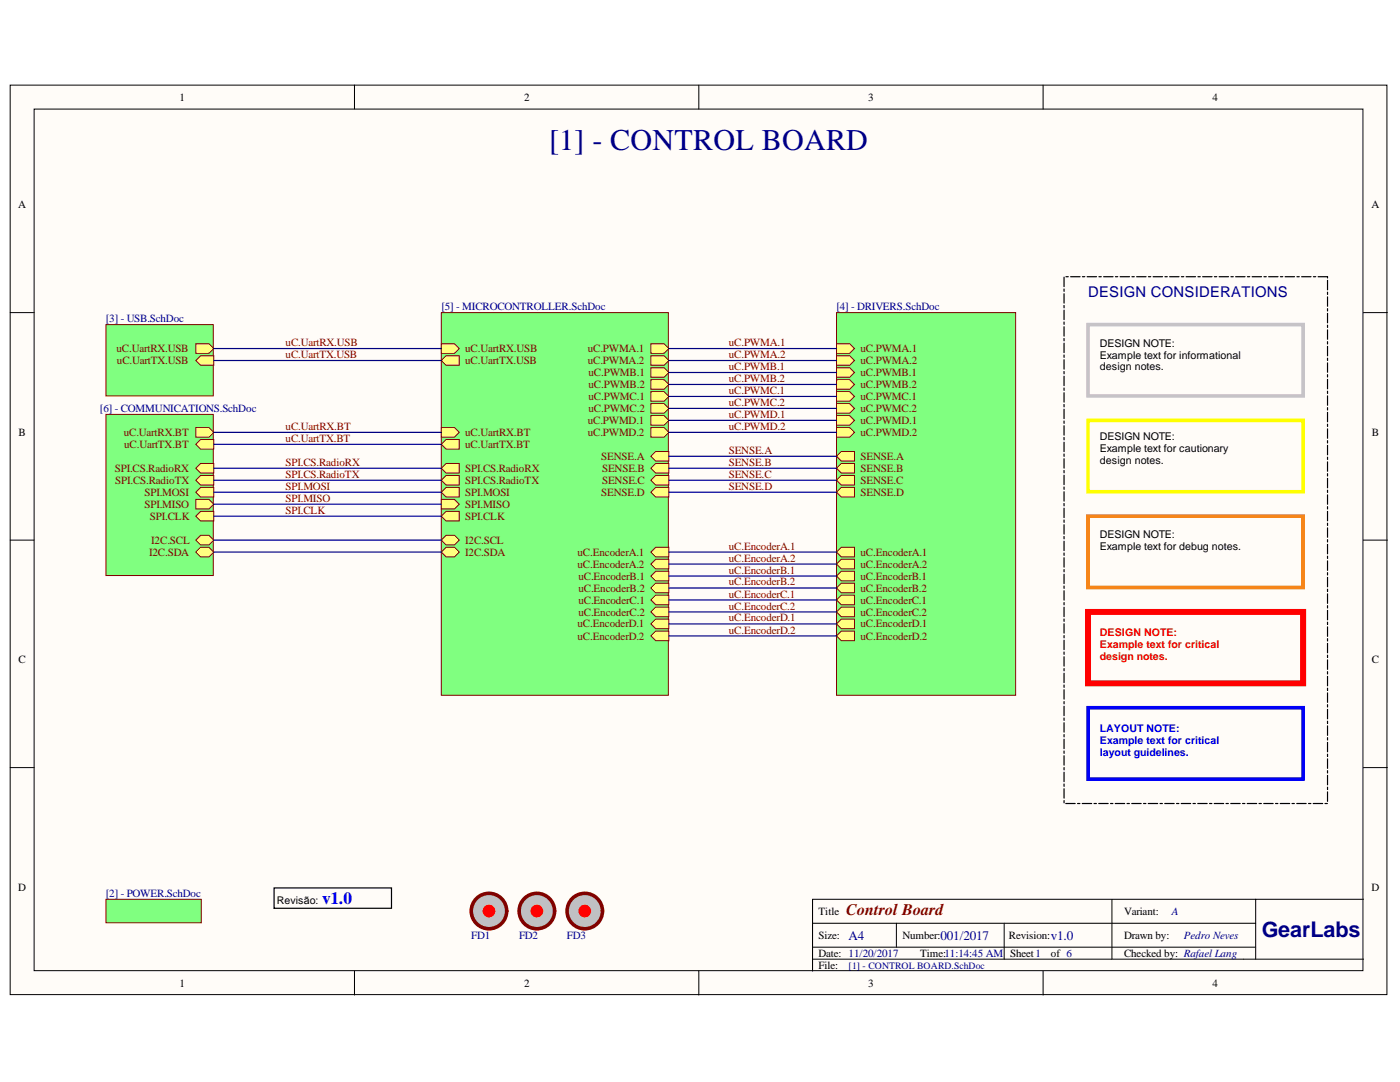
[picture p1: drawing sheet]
<svg xmlns="http://www.w3.org/2000/svg" width="279mm" height="216mm" viewBox="0 0 279 216" stroke-linecap="round" stroke-linejoin="round" font-family="sans-serif">
<g fill="#fffcf8" stroke="#000" stroke-width=".2">
<path d="M2 17h274.8v181.5h-274.8z"/>
<path d="M6.8 21.8h265.2v171.9h-265.2z"/>
</g>
<g fill="none" stroke="#000" stroke-width=".2">
<path d="M70.7 17v4.8M139.5 17v4.8M208.2 17v4.8M2 62.4h4.8M272.1 62.4h4.8M2 107.8h4.8M272.1 107.8h4.8M2 153.2h4.8M272.1 153.2h4.8M221.9 179.4v12M250.6 179.4h-88.4v14.4M272.1 179.4h-21.5v12"/>
<path d="M70.7 193.8v4.8M139.5 193.8v4.8M162.2 184.2h88.4M162.2 191.4h109.9M162.2 189h88.4M178.9 184.2v4.8M200.4 184.2v7.2M208.2 193.8v4.8"/>
</g>
<path d="M88.1 62.4h45.3v76.3h-45.3z" fill="#80ff80" stroke="#800000" stroke-width=".2"/>
<path d="M88.1 93.4l.9-.9h2.7v1.9h-2.7z" fill-rule="evenodd" fill="#ffff80"/>
<path d="M88.1 93.4l.9-.9h2.7v1.9h-2.7z" fill="none" stroke="#800000" stroke-width=".2"/>
<path d="M88.1 95.8l.9-.9h2.7v1.9h-2.7z" fill-rule="evenodd" fill="#ffff80"/>
<path d="M88.1 95.8l.9-.9h2.7v1.9h-2.7z" fill="none" stroke="#800000" stroke-width=".2"/>
<path d="M88.1 99.7h2.6l1 .9-1 1h-2.6z" fill-rule="evenodd" fill="#ffff80"/>
<path d="M88.1 99.7h2.6l1 .9-1 1h-2.6z" fill="none" stroke="#800000" stroke-width=".2"/>
<path d="M129.9 126.9l1-1h2.6v1.9h-2.6z" fill-rule="evenodd" fill="#ffff80"/>
<path d="M129.9 126.9l1-1h2.6v1.9h-2.6z" fill="none" stroke="#800000" stroke-width=".2"/>
<path d="M88.1 103l.9-1h2.7v2h-2.7z" fill-rule="evenodd" fill="#ffff80"/>
<path d="M88.1 103l.9-1h2.7v2h-2.7z" fill="none" stroke="#800000" stroke-width=".2"/>
<path d="M88.1 85.3h2.6l1 1-1 .9h-2.6z" fill-rule="evenodd" fill="#ffff80"/>
<path d="M88.1 85.3h2.6l1 1-1 .9h-2.6z" fill="none" stroke="#800000" stroke-width=".2"/>
<path d="M129.9 78.1h2.6l1 1-1 1h-2.6z" fill-rule="evenodd" fill="#ffff80"/>
<path d="M129.9 78.1h2.6l1 1-1 1h-2.6z" fill="none" stroke="#800000" stroke-width=".2"/>
<path d="M129.9 110.2l1-1h2.6v1.9h-2.6z" fill-rule="evenodd" fill="#ffff80"/>
<path d="M129.9 110.2l1-1h2.6v1.9h-2.6z" fill="none" stroke="#800000" stroke-width=".2"/>
<path d="M129.9 122.1l1-.9h2.6v1.9h-2.6z" fill-rule="evenodd" fill="#ffff80"/>
<path d="M129.9 122.1l1-.9h2.6v1.9h-2.6z" fill="none" stroke="#800000" stroke-width=".2"/>
<path d="M129.9 124.5l1-1h2.6v2h-2.6z" fill-rule="evenodd" fill="#ffff80"/>
<path d="M129.9 124.5l1-1h2.6v2h-2.6z" fill="none" stroke="#800000" stroke-width=".2"/>
<path d="M88.1 88.7l.9-1h2.7v1.9h-2.7z" fill-rule="evenodd" fill="#ffff80"/>
<path d="M88.1 88.7l.9-1h2.7v1.9h-2.7z" fill="none" stroke="#800000" stroke-width=".2"/>
<path d="M88.1 98.2l.9-.9h2.7v1.9h-2.7z" fill-rule="evenodd" fill="#ffff80"/>
<path d="M88.1 98.2l.9-.9h2.7v1.9h-2.7z" fill="none" stroke="#800000" stroke-width=".2"/>
<path d="M88.1 71.9l.9-.9h2.7v1.9h-2.7z" fill-rule="evenodd" fill="#ffff80"/>
<path d="M88.1 71.9l.9-.9h2.7v1.9h-2.7z" fill="none" stroke="#800000" stroke-width=".2"/>
<path d="M129.9 71h2.6l1 .9-1 1h-2.6z" fill-rule="evenodd" fill="#ffff80"/>
<path d="M129.9 71h2.6l1 .9-1 1h-2.6z" fill="none" stroke="#800000" stroke-width=".2"/>
<path d="M129.9 119.7l1-.9h2.6v1.9h-2.6z" fill-rule="evenodd" fill="#ffff80"/>
<path d="M129.9 119.7l1-.9h2.6v1.9h-2.6z" fill="none" stroke="#800000" stroke-width=".2"/>
<path d="M129.9 80.5h2.6l1 1-1 .9h-2.6z" fill-rule="evenodd" fill="#ffff80"/>
<path d="M129.9 80.5h2.6l1 1-1 .9h-2.6z" fill="none" stroke="#800000" stroke-width=".2"/>
<path d="M129.9 73.4h2.6l1 .9-1 1h-2.6z" fill-rule="evenodd" fill="#ffff80"/>
<path d="M129.9 73.4h2.6l1 .9-1 1h-2.6z" fill="none" stroke="#800000" stroke-width=".2"/>
<path d="M88.1 68.6h2.6l1 .9-1 1h-2.6z" fill-rule="evenodd" fill="#ffff80"/>
<path d="M88.1 68.6h2.6l1 .9-1 1h-2.6z" fill="none" stroke="#800000" stroke-width=".2"/>
<path d="M129.9 75.8h2.6l1 .9-1 1h-2.6z" fill-rule="evenodd" fill="#ffff80"/>
<path d="M129.9 75.8h2.6l1 .9-1 1h-2.6z" fill="none" stroke="#800000" stroke-width=".2"/>
<path d="M129.9 114.9l1-.9h2.6v1.9h-2.6z" fill-rule="evenodd" fill="#ffff80"/>
<path d="M129.9 114.9l1-.9h2.6v1.9h-2.6z" fill="none" stroke="#800000" stroke-width=".2"/>
<path d="M129.9 117.3l1-.9h2.6v1.9h-2.6z" fill-rule="evenodd" fill="#ffff80"/>
<path d="M129.9 117.3l1-.9h2.6v1.9h-2.6z" fill="none" stroke="#800000" stroke-width=".2"/>
<path d="M129.9 68.6h2.6l1 .9-1 1h-2.6z" fill-rule="evenodd" fill="#ffff80"/>
<path d="M129.9 68.6h2.6l1 .9-1 1h-2.6z" fill="none" stroke="#800000" stroke-width=".2"/>
<path d="M129.9 85.3h2.6l1 1-1 .9h-2.6z" fill-rule="evenodd" fill="#ffff80"/>
<path d="M129.9 85.3h2.6l1 1-1 .9h-2.6z" fill="none" stroke="#800000" stroke-width=".2"/>
<path d="M129.9 112.6l1-1h2.6v1.9h-2.6z" fill-rule="evenodd" fill="#ffff80"/>
<path d="M129.9 112.6l1-1h2.6v1.9h-2.6z" fill="none" stroke="#800000" stroke-width=".2"/>
<path d="M129.9 82.9h2.6l1 1-1 .9h-2.6z" fill-rule="evenodd" fill="#ffff80"/>
<path d="M129.9 82.9h2.6l1 1-1 .9h-2.6z" fill="none" stroke="#800000" stroke-width=".2"/>
<path d="M129.9 95.8l1-.9h2.6v1.9h-2.6z" fill-rule="evenodd" fill="#ffff80"/>
<path d="M129.9 95.8l1-.9h2.6v1.9h-2.6z" fill="none" stroke="#800000" stroke-width=".2"/>
<path d="M129.9 91l1-.9h2.6v1.9h-2.6z" fill-rule="evenodd" fill="#ffff80"/>
<path d="M129.9 91l1-.9h2.6v1.9h-2.6z" fill="none" stroke="#800000" stroke-width=".2"/>
<path d="M129.9 93.4l1-.9h2.6v1.9h-2.6z" fill-rule="evenodd" fill="#ffff80"/>
<path d="M129.9 93.4l1-.9h2.6v1.9h-2.6z" fill="none" stroke="#800000" stroke-width=".2"/>
<path d="M129.9 98.2l1-.9h2.6v1.9h-2.6z" fill-rule="evenodd" fill="#ffff80"/>
<path d="M129.9 98.2l1-.9h2.6v1.9h-2.6z" fill="none" stroke="#800000" stroke-width=".2"/>
<path d="M88.1 107.8l.9-1h1.7l1 1-1 .9h-1.7z" fill-rule="evenodd" fill="#ffff80"/>
<path d="M88.1 107.8l.9-1h1.7l1 1-1 .9h-1.7z" fill="none" stroke="#800000" stroke-width=".2"/>
<path d="M88.1 110.2l.9-1h1.7l1 1-1 .9h-1.7z" fill-rule="evenodd" fill="#ffff80"/>
<path d="M88.1 110.2l.9-1h1.7l1 1-1 .9h-1.7z" fill="none" stroke="#800000" stroke-width=".2"/>
<g fill="#80ff80" stroke="#800000" stroke-width=".2">
<path d="M21.1 179.4h19.1v4.7h-19.1z"/>
<path d="M21.1 64.8h21.5v14.2h-21.5z"/>
</g>
<path d="M39.1 71.9l.9-.9h2.7v1.9h-2.7z" fill-rule="evenodd" fill="#ffff80"/>
<path d="M39.1 71.9l.9-.9h2.7v1.9h-2.7z" fill="none" stroke="#800000" stroke-width=".2"/>
<path d="M39.1 68.6h2.6l1 .9-1 1h-2.6z" fill-rule="evenodd" fill="#ffff80"/>
<path d="M39.1 68.6h2.6l1 .9-1 1h-2.6z" fill="none" stroke="#800000" stroke-width=".2"/>
<path d="M166.9 62.4h35.8v76.3h-35.8z" fill="#80ff80" stroke="#800000" stroke-width=".2"/>
<path d="M166.9 95.8l1-.9h2.6v1.9h-2.6z" fill-rule="evenodd" fill="#ffff80"/>
<path d="M166.9 95.8l1-.9h2.6v1.9h-2.6z" fill="none" stroke="#800000" stroke-width=".2"/>
<path d="M166.9 91l1-.9h2.6v1.9h-2.6z" fill-rule="evenodd" fill="#ffff80"/>
<path d="M166.9 91l1-.9h2.6v1.9h-2.6z" fill="none" stroke="#800000" stroke-width=".2"/>
<path d="M166.9 93.4l1-.9h2.6v1.9h-2.6z" fill-rule="evenodd" fill="#ffff80"/>
<path d="M166.9 93.4l1-.9h2.6v1.9h-2.6z" fill="none" stroke="#800000" stroke-width=".2"/>
<path d="M166.9 98.2l1-.9h2.6v1.9h-2.6z" fill-rule="evenodd" fill="#ffff80"/>
<path d="M166.9 98.2l1-.9h2.6v1.9h-2.6z" fill="none" stroke="#800000" stroke-width=".2"/>
<path d="M166.9 68.6h2.7l.9 .9-.9 1h-2.7z" fill-rule="evenodd" fill="#ffff80"/>
<path d="M166.9 68.6h2.7l.9 .9-.9 1h-2.7z" fill="none" stroke="#800000" stroke-width=".2"/>
<path d="M166.9 122.1l1-.9h2.6v1.9h-2.6z" fill-rule="evenodd" fill="#ffff80"/>
<path d="M166.9 122.1l1-.9h2.6v1.9h-2.6z" fill="none" stroke="#800000" stroke-width=".2"/>
<path d="M166.9 119.7l1-.9h2.6v1.9h-2.6z" fill-rule="evenodd" fill="#ffff80"/>
<path d="M166.9 119.7l1-.9h2.6v1.9h-2.6z" fill="none" stroke="#800000" stroke-width=".2"/>
<path d="M166.9 112.6l1-1h2.6v1.9h-2.6z" fill-rule="evenodd" fill="#ffff80"/>
<path d="M166.9 112.6l1-1h2.6v1.9h-2.6z" fill="none" stroke="#800000" stroke-width=".2"/>
<path d="M166.9 110.2l1-1h2.6v1.9h-2.6z" fill-rule="evenodd" fill="#ffff80"/>
<path d="M166.9 110.2l1-1h2.6v1.9h-2.6z" fill="none" stroke="#800000" stroke-width=".2"/>
<path d="M166.9 114.9l1-.9h2.6v1.9h-2.6z" fill-rule="evenodd" fill="#ffff80"/>
<path d="M166.9 114.9l1-.9h2.6v1.9h-2.6z" fill="none" stroke="#800000" stroke-width=".2"/>
<path d="M166.9 124.5l1-1h2.6v2h-2.6z" fill-rule="evenodd" fill="#ffff80"/>
<path d="M166.9 124.5l1-1h2.6v2h-2.6z" fill="none" stroke="#800000" stroke-width=".2"/>
<path d="M166.9 126.9l1-1h2.6v1.9h-2.6z" fill-rule="evenodd" fill="#ffff80"/>
<path d="M166.9 126.9l1-1h2.6v1.9h-2.6z" fill="none" stroke="#800000" stroke-width=".2"/>
<path d="M166.9 117.3l1-.9h2.6v1.9h-2.6z" fill-rule="evenodd" fill="#ffff80"/>
<path d="M166.9 117.3l1-.9h2.6v1.9h-2.6z" fill="none" stroke="#800000" stroke-width=".2"/>
<path d="M166.9 71h2.7l.9 .9-.9 1h-2.7z" fill-rule="evenodd" fill="#ffff80"/>
<path d="M166.9 71h2.7l.9 .9-.9 1h-2.7z" fill="none" stroke="#800000" stroke-width=".2"/>
<path d="M166.9 73.4h2.7l.9 .9-.9 1h-2.7z" fill-rule="evenodd" fill="#ffff80"/>
<path d="M166.9 73.4h2.7l.9 .9-.9 1h-2.7z" fill="none" stroke="#800000" stroke-width=".2"/>
<path d="M166.9 75.8h2.7l.9 .9-.9 1h-2.7z" fill-rule="evenodd" fill="#ffff80"/>
<path d="M166.9 75.8h2.7l.9 .9-.9 1h-2.7z" fill="none" stroke="#800000" stroke-width=".2"/>
<path d="M166.9 78.1h2.7l.9 1-.9 1h-2.7z" fill-rule="evenodd" fill="#ffff80"/>
<path d="M166.9 78.1h2.7l.9 1-.9 1h-2.7z" fill="none" stroke="#800000" stroke-width=".2"/>
<path d="M166.9 80.5h2.7l.9 1-.9 .9h-2.7z" fill-rule="evenodd" fill="#ffff80"/>
<path d="M166.9 80.5h2.7l.9 1-.9 .9h-2.7z" fill="none" stroke="#800000" stroke-width=".2"/>
<path d="M166.9 82.9h2.7l.9 1-.9 .9h-2.7z" fill-rule="evenodd" fill="#ffff80"/>
<path d="M166.9 82.9h2.7l.9 1-.9 .9h-2.7z" fill="none" stroke="#800000" stroke-width=".2"/>
<path d="M166.9 85.3h2.7l.9 1-.9 .9h-2.7z" fill-rule="evenodd" fill="#ffff80"/>
<path d="M166.9 85.3h2.7l.9 1-.9 .9h-2.7z" fill="none" stroke="#800000" stroke-width=".2"/>
<path d="M21.1 82.7h21.5v32.1h-21.5z" fill="#80ff80" stroke="#800000" stroke-width=".2"/>
<path d="M39.1 85.3h2.6l1 1-1 .9h-2.6z" fill-rule="evenodd" fill="#ffff80"/>
<path d="M39.1 85.3h2.6l1 1-1 .9h-2.6z" fill="none" stroke="#800000" stroke-width=".2"/>
<path d="M39.1 88.7l.9-1h2.7v1.9h-2.7z" fill-rule="evenodd" fill="#ffff80"/>
<path d="M39.1 88.7l.9-1h2.7v1.9h-2.7z" fill="none" stroke="#800000" stroke-width=".2"/>
<path d="M39.1 93.4l.9-.9h2.7v1.9h-2.7z" fill-rule="evenodd" fill="#ffff80"/>
<path d="M39.1 93.4l.9-.9h2.7v1.9h-2.7z" fill="none" stroke="#800000" stroke-width=".2"/>
<path d="M39.1 95.8l.9-.9h2.7v1.9h-2.7z" fill-rule="evenodd" fill="#ffff80"/>
<path d="M39.1 95.8l.9-.9h2.7v1.9h-2.7z" fill="none" stroke="#800000" stroke-width=".2"/>
<path d="M39.1 98.2l.9-.9h2.7v1.9h-2.7z" fill-rule="evenodd" fill="#ffff80"/>
<path d="M39.1 98.2l.9-.9h2.7v1.9h-2.7z" fill="none" stroke="#800000" stroke-width=".2"/>
<path d="M39.1 99.7h2.6l1 .9-1 1h-2.6z" fill-rule="evenodd" fill="#ffff80"/>
<path d="M39.1 99.7h2.6l1 .9-1 1h-2.6z" fill="none" stroke="#800000" stroke-width=".2"/>
<path d="M39.1 103l.9-1h2.7v2h-2.7z" fill-rule="evenodd" fill="#ffff80"/>
<path d="M39.1 103l.9-1h2.7v2h-2.7z" fill="none" stroke="#800000" stroke-width=".2"/>
<path d="M39.1 107.8l.9-1h1.7l1 1-1 .9h-1.7z" fill-rule="evenodd" fill="#ffff80"/>
<path d="M39.1 107.8l.9-1h1.7l1 1-1 .9h-1.7z" fill="none" stroke="#800000" stroke-width=".2"/>
<path d="M39.1 110.2l.9-1h1.7l1 1-1 .9h-1.7z" fill-rule="evenodd" fill="#ffff80"/>
<path d="M39.1 110.2l.9-1h1.7l1 1-1 .9h-1.7z" fill="none" stroke="#800000" stroke-width=".2"/>
<path d="M217.1 64.8h43v14.2h-43z" fill="none" stroke="#c6c3c6" stroke-width=".72"/>
<path d="M217.1 83.9h43v14.2h-43z" fill="none" stroke="#ff0" stroke-width=".72"/>
<path d="M217.1 122.1h43v14.2h-43z" fill="none" stroke="#f00" stroke-width="1.2"/>
<path d="M217.1 141.2h43v14.3h-43z" fill="none" stroke="#00f" stroke-width=".72"/>
<path d="M217.1 103h43v14.2h-43z" fill="none" stroke="#fd8300" stroke-width=".72"/>
<circle cx="97.6" cy="181.8" r="3.5" fill="#c0c0c0" stroke="#800000" stroke-width=".72"/>
<circle cx="97.6" cy="181.8" r="1.15" fill="#f00" stroke="#f00" stroke-width=".24"/>
<circle cx="107.1" cy="181.8" r="3.5" fill="#c0c0c0" stroke="#800000" stroke-width=".72"/>
<circle cx="107.1" cy="181.8" r="1.15" fill="#f00" stroke="#f00" stroke-width=".24"/>
<circle cx="116.7" cy="181.8" r="3.5" fill="#c0c0c0" stroke="#800000" stroke-width=".72"/>
<circle cx="116.7" cy="181.8" r="1.15" fill="#f00" stroke="#f00" stroke-width=".24"/>
<path d="M54.7 177.2h23.4v4h-23.4z" fill="none" stroke="#000" stroke-width=".24"/>
<path d="M264.9 55.2h-52.5v105.1h52.5v-105.1" fill="none" stroke="#000" stroke-width=".24" stroke-dasharray="1.9 .5 .5 .5"/>
<g fill="none" stroke="#000080" stroke-width=".24">
<path d="M42.7 71.9h45.4M42.7 69.5h45.4M133.5 79.1h33.4M133.5 76.7h33.4M133.5 74.3h33.4M133.5 71.9h33.4M133.5 69.5h33.4M42.7 93.4h45.4M42.7 95.8h45.4M42.7 98.2h45.4M42.7 86.3h45.4M42.7 88.7h45.4"/>
<path d="M133.5 91h33.4M133.5 93.4h33.4M133.5 95.8h33.4M133.5 98.2h33.4M133.5 86.3h33.4M133.5 83.9h33.4M133.5 81.5h33.4M42.7 110.2h45.4M42.7 100.6h45.4M42.7 103h45.4M42.7 107.8h45.4M133.5 112.6h33.4"/>
<path d="M133.5 110.2h33.4M133.5 117.3h33.4M133.5 114.9h33.4M133.5 119.7h33.4M133.5 122.1h33.4M133.5 126.9h33.4M133.5 124.5h33.4"/>
</g>
<text font-size="6" fill="#000080" x="109.6" y="30">[1] - CONTROL BOARD</text>
<text font-size="4.3" fill="#000080" x="251.8" y="186.9">GearLabs</text>
<text font-size="3.5" fill="#00f" x="64.3" y="180.5">v1.0</text>
<text font-size="3.2" fill="#800000" x="168.9" y="182.6">Control Board</text>
<text font-size="3" fill="#000080" x="217.1" y="59.3">DESIGN CONSIDERATIONS</text>
<g font-size="2.6" fill="#000080">
<text x="169.4" y="187.5">A4</text>
<text x="187.7" y="187.5">001/2017</text>
<text x="209.7" y="187.5">v1.0</text>
</g>
<g font-size="2.2">
<text x="35.9" y="20.1">1</text>
<text x="104.6" y="20.1">2</text>
<text x="173.3" y="20.1">3</text>
<text x="242" y="20.1">4</text>
<text x="3.6" y="41.6">A</text>
<text x="273.7" y="41.6">A</text>
<text x="3.7" y="87">B</text>
<text x="273.8" y="87">B</text>
<text x="3.7" y="132.4">C</text>
<text x="273.8" y="132.4">C</text>
<text x="3.6" y="177.8">D</text>
<text x="273.7" y="177.8">D</text>
<text x="163.4" y="182.6">Title</text>
<text x="224.3" y="182.6">Variant:</text>
<text x="163.4" y="187.3">Size:</text>
<text x="163.4" y="191">Date: 11/20/2017</text>
<text x="180.1" y="187.3">Number:</text>
<text x="183.7" y="191">Time:11:14:45 AM</text>
<text x="201.3" y="187.3">Revision:</text>
<text x="201.6" y="191">Sheet1</text>
<text x="209.7" y="191">of 6</text>
<text x="224.3" y="187.3">Drawn by:</text>
<text x="224.3" y="191">Checked by: Rafael Lang</text>
<text x="35.9" y="196.9">1</text>
<text x="104.6" y="196.9">2</text>
<text x="163.4" y="193.3">File:</text>
<text x="173.3" y="196.9">3</text>
<text x="242" y="196.9">4</text>
</g>
<g font-size="2.2" fill="#000080">
<text x="21.1" y="64.3">[3] - USB.SchDoc</text>
<text x="88.1" y="61.9">[5] - MICROCONTROLLER.SchDoc</text>
<text x="166.9" y="61.9">[4] - DRIVERS.SchDoc</text>
<text x="20" y="82.2">[6] - COMMUNICATIONS.SchDoc</text>
<text x="21.1" y="178.9">[2] - POWER.SchDoc</text>
<text x="233.9" y="182.6">A</text>
<text x="94" y="187.3">FD1</text>
<text x="103.6" y="187.3">FD2</text>
<text x="113.1" y="187.3">FD3</text>
<text x="236.3" y="187.3">Pedro Neves</text>
</g>
<g font-size="2.2" fill="#800000">
<text x="23.3" y="70.2">uC.UartRX.USB</text>
<text x="57" y="69.1">uC.UartRX.USB</text>
<text x="57" y="71.4">uC.UartTX.USB</text>
<text x="92.8" y="70.2">uC.UartRX.USB</text>
<text x="117.3" y="70.2">uC.PWMA.1</text>
<text x="145.4" y="69.1">uC.PWMA.1</text>
<text x="145.4" y="71.4">uC.PWMA.2</text>
<text x="171.7" y="70.2">uC.PWMA.1</text>
<text x="23.3" y="72.7">uC.UartTX.USB</text>
<text x="92.8" y="72.7">uC.UartTX.USB</text>
<text x="117.3" y="72.7">uC.PWMA.2</text>
<text x="117.5" y="75.1">uC.PWMB.1</text>
<text x="117.5" y="77.4">uC.PWMB.2</text>
<text x="145.4" y="73.9">uC.PWMB.1</text>
<text x="145.4" y="76.2">uC.PWMB.2</text>
<text x="171.7" y="72.7">uC.PWMA.2</text>
<text x="171.7" y="75.1">uC.PWMB.1</text>
<text x="171.7" y="77.4">uC.PWMB.2</text>
<text x="117.5" y="79.8">uC.PWMC.1</text>
<text x="117.5" y="82.2">uC.PWMC.2</text>
<text x="145.4" y="78.6">uC.PWMC.1</text>
<text x="145.4" y="81.1">uC.PWMC.2</text>
<text x="145.4" y="83.4">uC.PWMD.1</text>
<text x="171.7" y="79.8">uC.PWMC.1</text>
<text x="171.7" y="82.2">uC.PWMC.2</text>
<text x="24.7" y="87">uC.UartRX.BT</text>
<text x="24.8" y="89.3">uC.UartTX.BT</text>
<text x="57" y="85.8">uC.UartRX.BT</text>
<text x="57" y="88.2">uC.UartTX.BT</text>
<text x="92.8" y="87">uC.UartRX.BT</text>
<text x="92.8" y="89.3">uC.UartTX.BT</text>
<text x="117.3" y="87">uC.PWMD.2</text>
<text x="117.3" y="84.6">uC.PWMD.1</text>
<text x="145.4" y="85.8">uC.PWMD.2</text>
<text x="171.7" y="84.6">uC.PWMD.1</text>
<text x="171.7" y="87">uC.PWMD.2</text>
<text x="22.9" y="94.2">SPI.CS.RadioRX</text>
<text x="57" y="93">SPI.CS.RadioRX</text>
<text x="57" y="95.4">SPI.CS.RadioTX</text>
<text x="92.8" y="94.2">SPI.CS.RadioRX</text>
<text x="120" y="91.8">SENSE.A</text>
<text x="120.2" y="94.2">SENSE.B</text>
<text x="145.4" y="90.6">SENSE.A</text>
<text x="145.4" y="93">SENSE.B</text>
<text x="145.4" y="95.4">SENSE.C</text>
<text x="171.7" y="91.8">SENSE.A</text>
<text x="171.7" y="94.2">SENSE.B</text>
<text x="23" y="96.5">SPI.CS.RadioTX</text>
<text x="28.8" y="99">SPI.MOSI</text>
<text x="28.8" y="101.4">SPI.MISO</text>
<text x="57" y="97.7">SPI.MOSI</text>
<text x="57" y="100.2">SPI.MISO</text>
<text x="92.8" y="96.5">SPI.CS.RadioTX</text>
<text x="92.8" y="101.4">SPI.MISO</text>
<text x="92.8" y="99">SPI.MOSI</text>
<text x="120" y="99">SENSE.D</text>
<text x="120.2" y="96.5">SENSE.C</text>
<text x="145.4" y="97.7">SENSE.D</text>
<text x="171.7" y="96.5">SENSE.C</text>
<text x="171.7" y="99">SENSE.D</text>
<text x="29.9" y="103.7">SPI.CLK</text>
<text x="57" y="102.5">SPI.CLK</text>
<text x="92.8" y="103.7">SPI.CLK</text>
<text x="29.8" y="110.9">I2C.SDA</text>
<text x="30.2" y="108.5">I2C.SCL</text>
<text x="92.8" y="108.5">I2C.SCL</text>
<text x="92.8" y="110.9">I2C.SDA</text>
<text x="115.3" y="110.9">uC.EncoderA.1</text>
<text x="115.3" y="113.3">uC.EncoderA.2</text>
<text x="145.4" y="109.7">uC.EncoderA.1</text>
<text x="145.4" y="112.1">uC.EncoderA.2</text>
<text x="171.7" y="113.3">uC.EncoderA.2</text>
<text x="171.7" y="110.9">uC.EncoderA.1</text>
<text x="115.4" y="115.6">uC.EncoderB.1</text>
<text x="115.4" y="118.1">uC.EncoderB.2</text>
<text x="145.4" y="119.3">uC.EncoderC.1</text>
<text x="145.4" y="114.5">uC.EncoderB.1</text>
<text x="145.4" y="116.8">uC.EncoderB.2</text>
<text x="171.7" y="115.6">uC.EncoderB.1</text>
<text x="171.7" y="118.1">uC.EncoderB.2</text>
<text x="115.3" y="125.2">uC.EncoderD.1</text>
<text x="115.4" y="122.8">uC.EncoderC.2</text>
<text x="115.4" y="120.5">uC.EncoderC.1</text>
<text x="145.4" y="124">uC.EncoderD.1</text>
<text x="145.4" y="121.6">uC.EncoderC.2</text>
<text x="171.7" y="122.8">uC.EncoderC.2</text>
<text x="171.7" y="120.5">uC.EncoderC.1</text>
<text x="171.7" y="125.2">uC.EncoderD.1</text>
<text x="115.3" y="127.6">uC.EncoderD.2</text>
<text x="145.4" y="126.5">uC.EncoderD.2</text>
<text x="171.7" y="127.6">uC.EncoderD.2</text>
</g>
<g font-size="2.1">
<text x="219.5" y="69.2">DESIGN NOTE:</text>
<text x="219.5" y="71.5">Example text for informational</text>
<text x="219.5" y="73.9">design notes.</text>
<text x="219.5" y="87.8">DESIGN NOTE:</text>
<text x="219.5" y="90.2">Example text for cautionary</text>
<text x="219.5" y="92.5">design notes.</text>
<text x="219.5" y="107.4">DESIGN NOTE:</text>
<text x="219.5" y="109.8">Example text for debug notes.</text>
<text x="55.2" y="180.3">Revisão:</text>
</g>
<g font-size="2.1" fill="#f00">
<text x="219.5" y="126.9">DESIGN NOTE:</text>
<text x="219.5" y="129.3">Example text for critical</text>
<text x="219.5" y="131.7">design notes.</text>
</g>
<g font-size="2.1" fill="#00f">
<text x="219.5" y="146">LAYOUT NOTE:</text>
<text x="219.5" y="148.4">Example text for critical</text>
<text x="219.5" y="150.8">layout guidelines.</text>
</g>
<text font-size="1.9" fill="#000080" x="169.4" y="193.4">[1] - CONTROL BOARD.SchDoc</text>
</svg>
